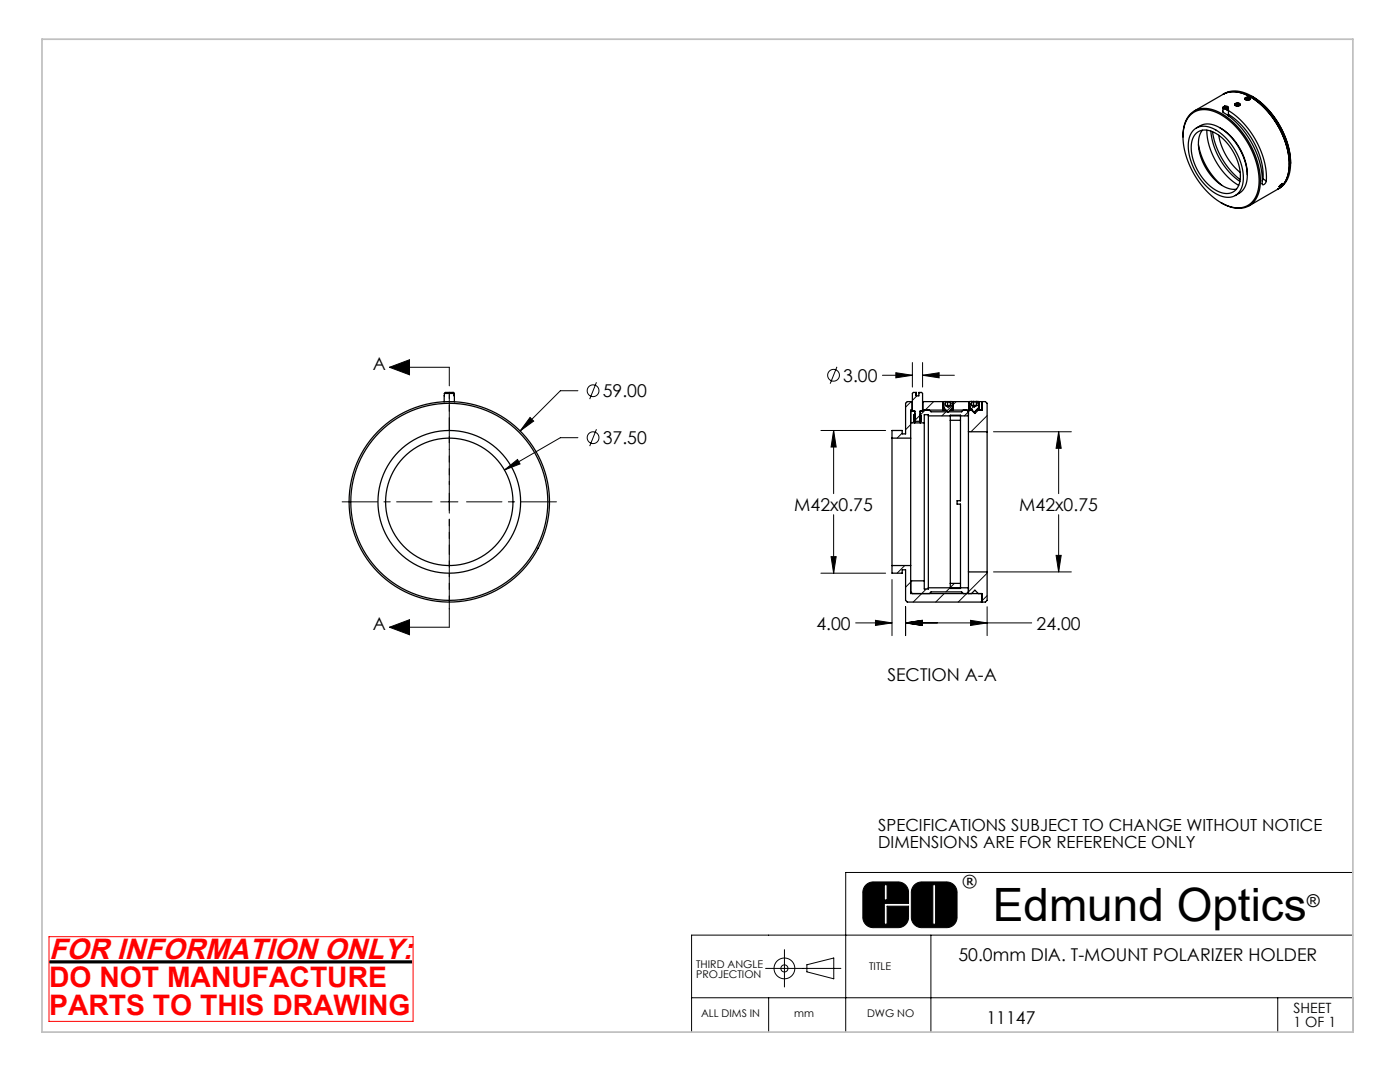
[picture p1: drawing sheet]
<svg xmlns="http://www.w3.org/2000/svg" width="279mm" height="216mm" viewBox="0 0 279 216" stroke-linecap="round" stroke-linejoin="round" font-family="sans-serif">
<g fill="none" stroke="#000" stroke-width=".2">
<path d="M77.7 73.3h12M77.7 73.3l4-1.5v3zM115.3 78h-3.5l-8 8M119 76.3l-1.3 3.3M167 73.2l-1.3 3.4M176.1 74.9h6M178.8 74.4l3.3 .5-3.3 .5zM182.1 72.3v4.9M183 79l-.9 .9M183.7 78.3l-.3 .3M184.1 74.9l3.3-.5v1zM184.1 72.3v4.9"/>
<path d="M184.1 74.9h6.4M89.7 98.4v3.5M100.7 93.8l2.6-2.1 .5 .9zM105.8 83.3l.7 .7-2.7 2zM115.3 87.3h-3.5l-11.1 6.5M119 85.7l-1.3 3.3M163.8 85.9h12.9M166.4 85.9l.5 3.3h-1zM166.4 85.9v12.6M180.1 86.4l-1.1 1M181.7 84.7l-1 1M181.8 80.1l-1.1 1.1"/>
<path d="M186.3 80.1l-4.2 4.3M188.8 82.2l-.8 .8M190.8 80.1l-1.9 1.9M191.7 83.8l-.1 .1M193.6 81.8l-1.1 1.2M194.3 81.1l-.5 .5M195.3 80.1l-.4 .4M197 82.9l-3.2 3.3M198.3 86.2h15.5M211.3 86.2l.5 3.3h-1zM211.3 86.2v12.3M87.9 100.1h3.5"/>
<path d="M163.8 114.4h12.9M165.9 111.1h1l-.5 3.3zM166.4 102.7v11.7M178 115.6v11.2M180.6 112.8l-1.6 1.6M182 115.9l-1.3 1.3M184.9 117.5l-2.6 2.6M188.4 118.4l-1.7 1.7M189.6 117.3l-.8 .8M190.5 116.4l-.8 .8M197 114.4l-5.8 5.7M197 118.9l-1.3 1.2"/>
<path d="M198.3 114.1h15.5M210.8 110.8h1l-.5 3.3zM211.3 102.7v11.4M77.7 125.2h12M77.7 125.2l4-1.5v3zM170.8 124.3h7.2M174.7 123.8l3.3 .5-3.3 .5zM180.7 124.3l3.3-.5v1zM180.7 121.1v5.7M180.7 124.3h25.2M193.7 123.8l3.3 .5-3.3 .5zM197 121.1v5.7"/>
<path d="M172.7 176.7a2.07 2.07 0 0 1 1.6-.7h4.9a2.07 2.07 0 0 1 2.1 2.1v2.2h-4.8v4.1h.5v-3.6h4.3v2.2a2.07 2.07 0 0 1-2.1 2.1h-4.9a2.07 2.07 0 0 1-2.1-2.1v-5.2l.2-.6zM176.5 176.5h.5v3.1h-.5zM182.6 176.5l.5-.3 .6-.2h5.2a2.07 2.07 0 0 1 2.1 2.1v4.9a2.07 2.07 0 0 1-2.1 2.1h-5a2.07 2.07 0 0 1-2-2.1v-4.9a2.07 2.07 0 0 1 .7-1.6zM186.2 176.5h.5v7.9h-.5zM270 174.1h-101.2v31.8M138 199.1h132v6.8M152.8 193.2h15M153.4 199.1v6.8M156.6 189.5v7.4M161 192.5l5.4-1.3v4.1l-5.4-1.4zM185.8 186.6v19.3M255 199.1v6.8"/>
<path d="M270 186.6h-132v19.3"/>
<circle cx="118.4" cy="78" r="1.18"/>
<circle cx="166.4" cy="74.9" r="1.18"/>
<circle cx="118.4" cy="87.3" r="1.18"/>
<circle cx="156.5" cy="193.2" r="2.07"/>
<circle cx="156.5" cy="193.2" r=".71"/>
</g>
<path d="M8.4 7.8h261.6v198.1h-261.6z" fill="none" stroke="#c0c0c0" stroke-width=".35"/>
<path d="M176.5 176.5v3.1h.5v-3.1zM172.8 176.6l.6-.4 .7-.2h5.1l.9 .2 .6 .4 .6 1.1v2.6h-4.8v4.1h.5v-3.6h4.3v2.6l-.6 1.1-.6 .4-.7 .2h-5.1l-.9-.2-.6-.4-.4-.6-.2-.7v-5.1l.1-.8zM186.2 176.5v7.9h.5v-7.9zM182.5 176.6l.6-.4 .7-.2h5.1l.9 .2 .6 .4 .4 .6 .2 .7v5.1l-.2 .9-.4 .6-.6 .4-.7 .2h-5.1l-.9-.2-.6-.4-.4-.6-.2-.7v-5.1l.2-.9z" fill-rule="evenodd" fill="#000"/>
<path d="M9.8 191.9h72.5" fill="none" stroke="#000" stroke-width=".63" stroke-linecap="butt"/>
<path d="M89.7 96.7v-17.9M86.2 100.1h-17.9M89.7 103.6v17.9M93.1 100.1h17.9" fill="none" stroke="#000" stroke-width=".2" stroke-dasharray="30.5 1.3 1.3 1.3" stroke-dashoffset="23.4"/>
<path d="M89.7 73.3v51.9" fill="none" stroke="#000" stroke-width=".2" stroke-dasharray="6.3 1.3 1.3 1.3 1.3 1.3" stroke-dashoffset="2.6"/>
<path d="M9.8 186.9h72.6v16.9h-72.6z" fill="none" stroke="#f00" stroke-width=".2"/>
<g fill="#000">
<path d="M77.7 73.3l4-1.5v3zM77.7 125.2l4-1.5v3z"/>
<path d="M105.8 83.3l-2 2.7 2.7-2zM100.7 93.8l3.1-1.2-.5-.9zM166.4 85.9l.5 3.3h-1zM165.9 111.1h1l-.5 3.3zM211.3 86.2l.5 3.3h-1zM210.8 110.8h1l-.5 3.3zM174.7 123.8l3.3 .5-3.3 .5zM180.7 124.3l3.3-.5v1zM180.7 124.3l3.3-.5v1zM193.7 123.8l3.3 .5-3.3 .5zM178.8 74.4l3.3 .5-3.3 .5zM184.1 74.9l3.3-.5v1z"/>
</g>
<g fill="none" stroke="#000" stroke-width=".25">
<path d="M244.1 18.8a5.9 5.9 0 0 1 6.2 1 17 17 0 0 1 7 13.7 5.2 5.2 0 0 1-2.3 4.2M244.1 18.8a5.7 5.7 0 0 1 6 .9 16.9 16.9 0 0 1 7.2 14 5 5 0 0 1-2.3 4M244.1 18.8a5.3 5.3 0 0 1 5.8 .5 17.1 17.1 0 0 1 7.7 13.3M244.1 18.8l-5.7 3.3M248.4 19.7h.1M248.5 19.5a.56 .56 0 0 1 .6-.1 .56 .56 0 0 1 .4 .4 .58 .58 0 0 1-.6 .3 .58 .58 0 0 1-.4-.5zM248.6 19.5a.42 .42 0 0 1 .5-.2 .42 .42 0 0 1 .2 .6 .43 .43 0 0 1-.5 .1 .43 .43 0 0 1-.2-.5zM248.6 19.5l-.2 .2M248.7 19.8h.5M248.7 19.8h.1M248.7 19.6v.2M249 19.5l-.3 .1"/>
<path d="M249 19.5l.3 .1M249 19.8l-.1 .1M249 19.8v.1M249 19.5v.3M249.2 19.8h.1M249.3 19.6l-.1 .2M249.3 19.5l.2 .2M249.8 19.2a16.7 16.7 0 0 1 7.8 13.4M236.1 27.3a5.3 5.3 0 0 1 2.9-5.4 7 7 0 0 1 6.4 1.9 17 17 0 0 1 6.1 13 4.6 4.6 0 0 1-3.7 4.7 6.7 6.7 0 0 1-4.1-1.1M237.5 23a4.7 4.7 0 0 1 5.8-.3 16.4 16.4 0 0 1 7.9 14.3 4.4 4.4 0 0 1-3.8 4.5 9.8 9.8 0 0 1-7.4-4.3 15.6 15.6 0 0 1-3.8-11.3 5.3 5.3 0 0 1 1.3-2.9zM238.3 25.9a3.6 3.6 0 0 1 4.3 0 11.7 11.7 0 0 1 5.4 10.7 3.1 3.1 0 0 1-4.6 2.4 11.6 11.6 0 0 1-6.2-11.1l.5-1.3zM238.7 26.7a3.2 3.2 0 0 1 4.1 0 10.5 10.5 0 0 1 4.6 9.5 2.77 2.77 0 0 1-4.2 2 10.4 10.4 0 0 1-5.4-9.9l.4-.9z"/>
<path d="M238.7 25.5a4.2 4.2 0 0 1 5.4 .4 11.8 11.8 0 0 1 4.7 10.3 3.3 3.3 0 0 1-1.5 2.4l-.8 .4M239.2 28.9a14.1 14.1 0 0 0 4.6 8.1M240 26a5.9 5.9 0 0 0-.3 5.6 9.5 9.5 0 0 0 5.9 6.1h1.2M240.8 26a13.8 13.8 0 0 0 6.4 11M241.7 26.2a14.2 14.2 0 0 0 5.7 10M242 26.3a15.2 15.2 0 0 0 5.5 9.5M243.2 27a12.5 12.5 0 0 0 4.3 7.4M243.6 25.6a11.5 11.5 0 0 1 5.3 9.2M244 22.1v.1a17.6 17.6 0 0 1 7.9 13.4v1.1a.58 .58 0 0 0 .6 0 .58 .58 0 0 0 .2-.6M244 21.5v.8M244.2 21.3a.37 .37 0 0 0 .2 .4 .37 .37 0 0 0 .4-.1M244.2 21.3a.29 .29 0 0 0-.1 .4 .29 .29 0 0 0 .4 .1h.4"/>
<path d="M244.2 21.3l.6 .3M244.4 21.2a.37 .37 0 0 1 .4-.1 .37 .37 0 0 1 .2 .4M244.4 21.2l-.1 .2M244.4 21.2l.6 .3M244.8 21.6l.1 .2M244.8 21.7l.3 .2M244.9 21.8v.2l.2-.1M244.9 21.2l.2 .2v.3M245 21.5l.1 .2M245.1 21.7v.2M245.2 22.9v.2M245.2 23h.1"/>
<path d="M245.2 22.1a16.9 16.9 0 0 1 7.5 14M245.2 22.8a15.4 15.4 0 0 1 6.9 12.9M245.2 21.5l-.1 1.6M246.5 20.7a.56 .56 0 0 1 .6-.2 .56 .56 0 0 1 .4 .5 .58 .58 0 0 1-.6 .2 .58 .58 0 0 1-.5-.4zM246.6 20.7a.42 .42 0 0 1 .5-.2 .42 .42 0 0 1 .2 .5 .44 .44 0 0 1-.5 .2 .44 .44 0 0 1-.2-.5zM246.6 20.7l-.2 .2M246.7 20.9l.2 .1M246.7 20.9l.1 .1M246.7 20.8v.1M246.7 20.8v.2M247 20.7l.3 .1M247 20.7l-.3 .1"/>
<path d="M247 21h-.1M247 21h.1M247 20.7v.3M247.2 21h-.3M247.2 21h.1M247.3 20.8l-.1 .2M247.3 20.7l.2 .2M252.1 35.7l-.2 .4M252.1 35.7l.6 .4M255 37.7l-5.7 3.4M255.3 37.2h.1M255.3 37.2v.1"/>
<path d="M255.4 37.1h.1M255.5 37v.1M255.6 37.1l-.3 .1M255.6 37.1l-.3 .2M255.7 36.8l.1 .1M255.8 36.9l-.3 .2M255.8 36.7l.3-.1v.1M255.8 36.7l-.5 .5M255.9 36.7v.1M255.9 36.8l-.1 .1M255.9 36.8l-.5 .3M256 36.6l-.2 .1"/>
<path d="M256 36.6l-.7 .6M256.1 36.7l-.5 .4M256.1 36.7l-.4 .3M257.6 32.6a5.3 5.3 0 0 1-2.6 5.1M88.7 79h.1M88.7 78.5h1.9M88.7 78.5l-.1 1.7M90.4 78.3h-1.5l-.2 .2M90.4 78.3l.2 .2M90.4 78.3h.1M90.6 78.5l.1 1.7M182.8 78.3v.7h.6v-.7h.5l.2 .2v3.3"/>
<path d="M182.8 79v-.7h-.5l-.2 .2v3.3M178 87.4v25.4M178 87.4h3.7M181.7 87.4v25.4M181.7 84.4h.9M182 81.8h.1M182 80.1h.1M182 80.1h-.9l-.4 .4v6.1h-.6v-.7h-2.1v1.5M182 81.8h-.3v5.6M182 80.1v1.7M182 81.9v.1h.6v2.4M182 81.9l-.3 .3"/>
<path d="M182.1 81.8l-.1 .1M182.1 81.8l.2 .2M182.4 83.4h.1M182.4 83.1h.1M182.4 83.6h.1M182.4 82.8h.1M182.4 83.1l.2 .1M182.4 83.6l.2 .1M182.4 83.4h.2M182.4 82.8l.2 .1M182.5 82.7l-.1 .1M182.5 82.7h.1"/>
<path d="M182.6 84.4h1M182.6 82.6h.1M182.6 83.2l-.2 .2M182.6 83l-.2 .1M182.6 83.5l-.2 .1M182.6 83.8l-.2 .3 1.4-.1M182.6 82.7h.1M182.6 83.4h.1M183.6 83.4l.2 .1M183.6 83.1l.2 .1M183.6 83.6l.2 .1M183.6 82.8l.2 .1"/>
<path d="M183.6 83.9l.2 .1M183.6 82.7v.1M183.6 84.4h.9M183.8 83.5h.1M183.8 83.2h.1M183.8 83.7h.1M183.8 82.9h.1M183.8 84h.1M183.8 83.2l-.2 .1M183.8 83.7l-.2 .1M183.8 83.5l-.2 .1M183.8 82.9l-.2 .1"/>
<path d="M184.1 81.8l-.2 .2M184.2 81.8h-.1M184.2 80.1h-.1M184.2 80.1h4M184.2 81.8h4M184.2 80.1v1.9h-.6v2.4M184.5 84.4v31.5M185.3 83v34.3M185.3 83v-.3h-.8v1.7M185.3 83h8M185.5 81.8l.3 .4h6.1l.4-.4M188.2 80.9l.2 .1-.2 .2"/>
<path d="M188.2 81.2l.2 .1-.2 .2M188.2 81.5l.3 .1M188.2 81.6l.2 .1M188.2 81.5v.1M188.2 80.1h.1M188.2 80.5h.2v.2l-.2 .1M188.2 80.1v1.1M188.2 81.2l.9 1M188.2 81.6h.3M188.2 81.8h.6M188.4 81.7l-.2 .1M188.4 81.7l.3 .1"/>
<path d="M188.4 81.7h.2M188.4 81.7h.1M188.6 80.1h.1M188.6 80.1l-.4 .2M188.6 80.1l.1 .1M188.7 80.1v.1M188.7 80.1h.4M188.7 80.2v.7M188.7 80.9l.5 .3 .5-.3M189.1 80.9h-.4M189.1 80.9h.6M189.1 80.1h.6"/>
<path d="M189.1 80.1v.8M189.7 83.9v32.5M189.7 83.9v-1.1h2v1.1M189.7 83.9h2M189.7 80.9h.1M189.7 80.1v.1M189.7 80.1h.1M189.7 80.1v.8M189.7 81.8h.4M189.7 80.2v.7M189.8 80.1h.3M189.8 80.1l-.1 .1"/>
<path d="M189.8 81.7h.4M189.8 81.6l.4 .1M189.9 81.5l.2 .1M190 81.5h.1M190.1 81.8h-.5M190.1 81.6l.1 .1M190.1 81.8h3.8M190.1 81.5v.1M190.1 80.1l.1 .2M190.1 81.4h.1M190.1 81.3h.1M190.2 80.1h-.1"/>
<path d="M190.2 80.5l-.1 .1 .1 .1M190.2 80.1h3.2M190.2 80.1v1.1l-.9 1M190.2 80.7l-.1 .1 .1 .2-.1 .2 .1 .2M190.2 81.7l-.1 .1M190.2 81.4l-.1 .1M191.7 99.9h-.7v.7h.7v15.8M191.7 83.9v16M191.7 99.9h.1M192.9 81.8l.4 .4M193.3 86.2v27.9M193.3 81.8v4.4"/>
<path d="M193.3 86.2h3.7M193.4 81.5l.2 .2M193.4 81.2l.2 .1-.2 .2M193.4 80.9l.2 .1-.2 .2M193.4 81.5l.3 .1M193.4 80.1h.1M193.4 80.5h.2v.2l-.2 .1M193.4 80.1v1.1M193.4 81.6h.4M193.5 80.1l-.1 .1M193.5 80.1h.3M193.6 81.7l-.2 .1"/>
<path d="M193.6 81.7l.4 .1M193.6 81.7h.3M193.6 81.7h.1M193.8 80.1h.1M193.8 80.1l.1 .1M193.9 80.1v.1M193.9 80.1h.4M193.9 81.8l.7 .7 .6-.7M193.9 81.8h.1M193.9 80.2v.7l.5 .3 .5-.3M194.3 80.9h-.4M194.3 80.9h.6"/>
<path d="M194.3 80.1h.6M194.3 80.1v.8M194.9 80.9h.1M194.9 80.1v.1M194.9 80.1h.1M194.9 80.1v.8M194.9 80.2v.7M195 81.7h.5M195 80.1l.4 .1M195 80.1l-.1 .1M195 81.6l.4 .1M195.1 81.5l.2 .1"/>
<path d="M195.2 81.5h.1M195.2 81.8h-.4M195.3 81.6l.2 .1M195.3 81.5v.1M195.3 81.4h.2M195.4 81.3h.1M195.4 80.1h-.1M195.4 80.5l-.1 .1 .2 .1M195.4 80.1v1.1l-.9 .9h-.2l-.9-.9M195.4 80.1h1.3l.3 .4v5.7M195.5 81.7l-.6 .1M195.5 81.4l-.2 .1"/>
<path d="M195.5 80.7l-.2 .1 .2 .2-.2 .2 .2 .1M195.5 81.3v.1M195.5 81.7h.1M196 80.1v1.7h-.8M197 86.2v27.9M107.4 109.4h.1M178 112.8v1.6h2.1v-.7h.6v6.1l.4 .3h15.6l.3-.3v-5.7M178 112.8h3.7M181.7 112.8v5.6h14.3v1.7M181.7 115.9h2.8M181.7 118.1l.4 .3M184.5 115.9v1.6h.8v-.2"/>
<path d="M185.3 117.3h8M185.5 118.4l.3-.3h6.1l.4 .3M189.7 116.4v1h2v-1M189.7 116.4h2M193.3 118.1l-.4 .3M193.3 114.1v4.3M193.3 114.1h3.7M193.9 118.4l.7-.6 .6 .6"/>
<circle cx="89.7" cy="100.1" r="14.2"/>
<circle cx="89.7" cy="100.1" r="12.7"/>
<circle cx="89.7" cy="100.1" r="19.7"/>
<circle cx="89.7" cy="100.1" r="20"/>
</g>
<text font-size="9.2" x="198.1" y="183.8">Edmund Optics</text>
<text font-size="5.8" fill="#f00" x="9.8" y="191.3">FOR INFORMATION ONLY:</text>
<g font-size="5.6" fill="#f00">
<text x="9.8" y="196.9">DO NOT MANUFACTURE</text>
<text x="9.8" y="202.6">PARTS TO THIS DRAWING</text>
</g>
<g font-size="3.5">
<text x="74.4" y="73.9">A</text>
<text x="168.3" y="76.2">3.00</text>
<text x="120.3" y="79.3">59.00</text>
<text x="120.3" y="88.7">37.50</text>
<text x="158.5" y="101.9">M42x0.75</text>
<text x="203.4" y="101.9">M42x0.75</text>
<text x="74.4" y="125.8">A</text>
<text x="162.9" y="125.6">4.00</text>
<text x="206.9" y="125.6">24.00</text>
<text x="177.1" y="135.8">SECTION A-A</text>
<text x="260.8" y="180.9">®</text>
<text x="191.3" y="191.7">50.0mm DIA. T-MOUNT POLARIZER HOLDER</text>
<text x="196.9" y="204.4">11147</text>
</g>
<g font-size="3.3">
<text x="175.3" y="165.8">SPECIFICATIONS SUBJECT TO CHANGE WITHOUT NOTICE</text>
<text x="175.3" y="169.3">DIMENSIONS ARE FOR REFERENCE ONLY</text>
<text x="192" y="177">®</text>
</g>
<g font-size="2.8">
<text x="258.2" y="202.1">SHEET</text>
<text x="258.2" y="204.9">1 OF 1</text>
</g>
<g font-size="2.1">
<text x="138.9" y="193.1">THIRD ANGLE</text>
<text x="138.9" y="195.2">PROJECTION</text>
<text x="173.5" y="193.6">TITLE</text>
<text x="139.9" y="202.9">ALL DIMS IN</text>
<text x="158.5" y="202.9">mm</text>
<text x="173" y="202.9">DWG NO</text>
</g>
</svg>
